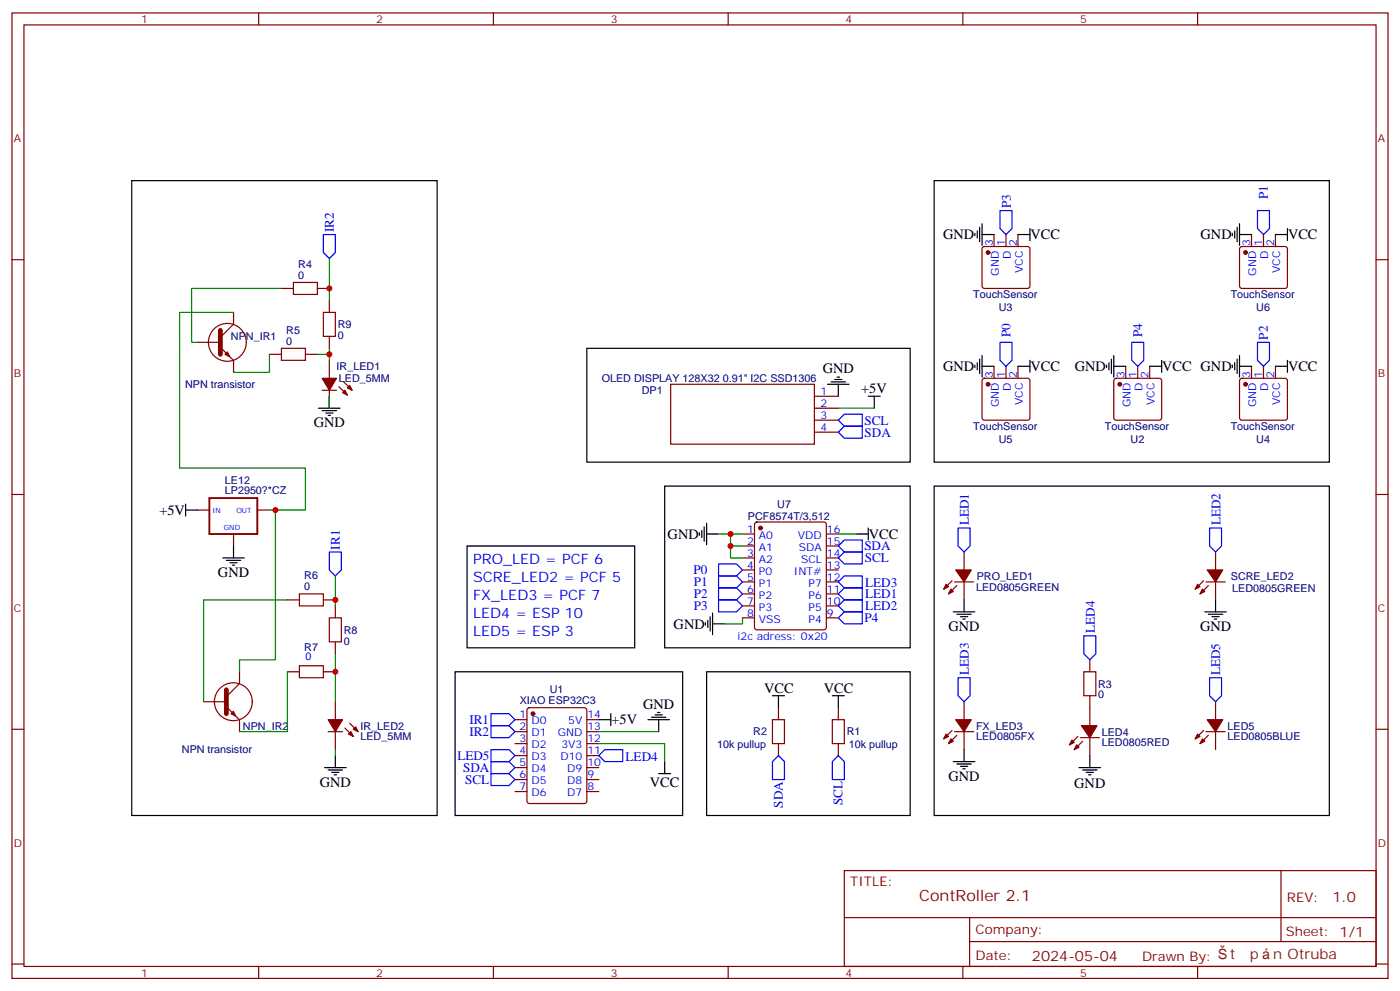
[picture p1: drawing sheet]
<svg xmlns="http://www.w3.org/2000/svg" width="412mm" height="292mm" viewBox="0 0 412 292" stroke-linecap="round" stroke-linejoin="round" font-family="sans-serif">
<g fill="none" stroke="#870000" stroke-width=".35">
<path d="M3.5 3.8h405.4v284.3h-405.4zM7.1 7.3h398.2v277.3h-398.2zM76.2 3.8v3.5M145.3 3.8v3.5M214.5 3.8v3.5M283.6 3.8v3.5M352.8 3.8v3.5M3.5 76.5h3.6M289.5 72.8l.5-.2h12.7l.5 .2 .2 .5v10.9l-.2 .5-.5 .2h-12.7l-.5-.2-.2-.5v-10.9zM292.8 69.1v3.5M296.3 69.1v3.5M299.9 69.1v3.5"/>
<path d="M365.4 72.8l.4-.2h12.7l.5 .2 .2 .5v10.9l-.2 .5-.5 .2h-12.7l-.5-.2-.2-.5v-10.9zM368.7 69.1v3.5M372.2 69.1v3.5M375.7 69.1v3.5M405.3 76.5h3.6M68.7 95.5l-3.5 3.6M68.8 92v3.5M82.9 84.9h3.5M86.4 83.2h7.1v3.5h-7.1zM93.5 84.9h3.5M95.2 92h3.6v7.1h-3.6zM97 88.5v3.5"/>
<path d="M97 99.1v3.5M58.2 100.8h7M65.2 102.6l3.5 3.5M68.8 106.2v3.4M79.4 104.4h3.5M82.9 102.6h7.1v3.5h-7.1zM90 104.4h3.5M94.9 114.9h4.2M97 106.1v5.3M97 114.9v5.3M99.8 113.9l2.5 2.4M101.2 112.5l2.5 2.4"/>
<path d="M197.6 113.2h42.3v17.6h-42.3zM239.9 116.7h7M289.5 111.6l.5-.2h12.7l.5 .2 .2 .5v10.9l-.2 .5-.5 .3h-12.7l-.5-.3-.2-.5v-10.9zM292.8 107.9v3.5M296.3 107.9v3.5M299.9 107.9v3.5M328.3 111.6l.5-.2h12.7l.5 .2 .2 .5v10.9l-.2 .5-.5 .3h-12.7l-.5-.3-.2-.5v-10.9zM331.6 107.9v3.5M335.1 107.9v3.5M338.7 107.9v3.5M365.4 111.6l.4-.2h12.7l.5 .2 .2 .5v10.9l-.2 .5-.5 .3h-12.7l-.5-.3-.2-.5v-10.9zM368.7 107.9v3.5"/>
<path d="M372.2 107.9v3.5M375.7 107.9v3.5M239.9 120.2h7M239.9 123.8h7M239.9 127.3h7M3.5 145.6h3.6M58.2 150.2h3.5M68.8 157.3v3.5M75.9 150.2h3.5M218.7 157.3h3.5M222.5 153.9l.5-.2h19.7l.7 .5v30.6l-.4 .6-20 .1-.7-.5-.1-30.6zM243.4 157.3h3.5"/>
<path d="M405.3 145.6h3.6M84.7 176.7h3.5M88.2 174.9h7v3.5h-7zM95.2 176.7h3.6M98.8 178.4v3.6M218.7 171.4h3.5M218.7 160.8h3.5M218.7 164.3h3.5M218.7 167.9h3.5M218.7 174.9h3.5M218.7 178.4h3.5M243.4 171.4h3.5"/>
<path d="M243.4 160.8h3.5M243.4 164.3h3.5M243.4 167.9h3.5M243.4 174.9h3.5M243.4 178.4h3.5M280.5 171l-2.5 2.5M281.2 171.4h5.6M281.9 172.4l-2.5 2.5M284 162.6v5.3M284 171.4v5.3M354.5 171l-2.4 2.5M355.2 171.4h5.7"/>
<path d="M356 172.4l-2.5 2.5M358.1 162.6v5.3M358.1 171.4v5.3M70.6 197.8v3.5M84.7 197.8h3.5M88.2 196.1h7v3.5h-7zM95.2 197.8h3.6M97 182h3.5v7h-3.5zM98.8 189v3.5M218.7 182h3.5M243.4 182h3.5M319.3 197.8h3.5v7.1h-3.5z"/>
<path d="M321 194.3v3.5M3.5 214.8h3.6M60 206.7h7M67 208.4l3.5 3.5M70.5 201.4l-3.5 3.5M70.6 212v3.5M96.7 215.5h4.2M98.8 206.7v5.2M98.8 215.5v5.3M101.6 214.4l2.5 2.5M103 213l2.5 2.5M151.7 211.9h3.5"/>
<path d="M151.7 215.5h3.5M151.7 219h3.5M155.5 208.6l.4-.2h16.3l.6 .5 .1 27-.5 .7h-16.5l-.6-.4-.1-27.1zM172.9 211.9h3.5M172.9 215.5h3.5M172.9 219h3.5M227.5 211.9h3.6v7.1h-3.6zM229.3 208.4v3.5M229.3 219v3.5M245.2 211.9h3.5v7.1h-3.5zM246.9 208.4v3.5M246.9 219v3.5"/>
<path d="M280.5 215.1l-2.5 2.5M281.2 215.5h5.6M281.9 216.5l-2.5 2.5M284 206.7v5.2M284 215.5v5.3M317.5 216.9l-2.5 2.5M318.2 217.2h5.6M318.9 218.3l-2.5 2.5M321 204.9v8.8M321 217.2v5.3M354.5 215.1l-2.4 2.5M355.2 215.5h5.7"/>
<path d="M356 216.5l-2.5 2.5M358.1 206.7v5.2M358.1 215.5v5.3M405.3 214.8h3.6M151.7 222.5h3.5M151.7 226.1h3.5M151.7 229.6h3.5M151.7 233.1h3.5M172.9 222.5h3.5M172.9 226.1h3.5M172.9 229.6h3.5M172.9 233.1h3.5"/>
<path d="M248.7 256.4h156.6v28.2h-156.6zM377.3 256.4v20.9M248.7 270.2h156.5M285.6 277.3h119.6M285.6 270.2v14.2M3.5 283.9h3.6M76.2 284.6v3.5M145.3 284.6v3.5M214.5 284.6v3.5M283.6 284.6v3.5M352.8 284.6v3.5M405.3 283.9h3.6"/>
<circle cx="67" cy="100.8" r="5.6"/>
<circle cx="68.7" cy="206.7" r="5.6"/>
</g>
<g fill="#870000" stroke="#870000" stroke-width=".35">
<path d="M281.5 167.9h4.6l-2.1 3.5z"/>
<path d="M278.7 172.1l.7 .7-1.4 .7z"/>
<path d="M280.1 173.5l.7 .7-1.4 .7z"/>
<path d="M355.6 167.9h4.6l-2.1 3.5z"/>
<path d="M352.8 172.1l.7 .7-1.4 .7z"/>
<path d="M354.2 173.5l.7 .7-1.4 .7z"/>
<path d="M102.3 114.2l.7-.7 .7 1.4z"/>
<path d="M100.9 115.6l.7-.7 .7 1.4z"/>
<path d="M94.9 111.4h4.2l-2.1 3.5z"/>
<path d="M104.1 214.8l.7-.7 .7 1.4z"/>
<path d="M102.7 216.2l.7-.7 .7 1.4z"/>
<path d="M96.7 211.9h4.2l-2.1 3.6z"/>
<path d="M66.3 104.4l.7-.8 .7 1.5z"/>
<path d="M68 210.2l.7-.7 .7 1.4z"/>
<path d="M281.5 211.9h4.6l-2.1 3.6z"/>
<path d="M278.7 216.2l.7 .7-1.4 .7z"/>
<path d="M280.1 217.6l.7 .7-1.4 .7z"/>
<path d="M318.6 213.7h4.5l-2.1 3.5z"/>
<path d="M315.7 217.9l.7 .8-1.4 .7z"/>
<path d="M317.1 219.4l.8 .7-1.5 .7z"/>
<path d="M355.6 211.9h4.6l-2.1 3.6z"/>
<path d="M352.8 216.2l.7 .7-1.4 .7z"/>
<path d="M354.2 217.6l.7 .7-1.4 .7z"/>
<circle cx="157" cy="210.2" r=".53"/>
<circle cx="329.8" cy="113.2" r=".53"/>
<circle cx="291" cy="74.4" r=".53"/>
<circle cx="366.9" cy="113.2" r=".53"/>
<circle cx="291" cy="113.2" r=".53"/>
<circle cx="366.9" cy="74.4" r=".53"/>
<circle cx="224" cy="155.5" r=".53"/>
</g>
<g fill="none" stroke="#000" stroke-width=".35">
<path d="M38.8 53.2h90v187h-90zM275.2 53.2h116.4v82.9h-116.4zM287.2 68.7v.7M287.9 68v2.1M288.6 67v4.2M289.3 65.9v6.3M289.3 69.1h3.5M299.9 69.1h3.5M303.4 67.3v3.5M363 68.7v.7M363.7 68v2.1M364.4 67v4.2"/>
<path d="M365.1 69.1h3.6M365.1 65.9v6.3M375.7 69.1h3.5M379.2 67.3v3.5M97 116.7v3.5M172.9 102.6h95.2v33.5h-95.2zM243.8 113.2h6.3M244.8 112.5h4.3M245.9 111.8h2.1M246.6 111.1h.7M246.9 113.2v3.5M255.8 116.7h3.5"/>
<path d="M257.5 116.7v3.5M287.2 107.5v.7M287.9 106.8v2.1M288.6 105.8v4.2M289.3 107.9h3.5M289.3 104.7v6.4M299.9 107.9h3.5M303.4 106.1v3.5M326 107.5v.7M326.7 106.8v2.1M327.4 105.8v4.2M328.1 107.9h3.5"/>
<path d="M328.1 104.7v6.4M338.7 107.9h3.5M342.2 106.1v3.5M363 107.5v.7M363.7 106.8v2.1M364.4 105.8v4.2M365.1 107.9h3.6M365.1 104.7v6.4M375.7 107.9h3.5M379.2 106.1v3.5M93.8 120.2h6.4M94.9 120.9h4.2"/>
<path d="M96 121.6h2.1M96.7 122.3h.7M54.7 150.2h3.5M54.7 148.4v3.6M195.8 143.2h72.3v47.6h-72.3zM206 156.9v.7M206.7 156.2v2.1M207.4 155.2v4.2M208.1 157.3h3.6M208.1 154.1v6.3M252.2 157.3h3.6M255.8 155.5v3.5"/>
<path d="M275.2 143.2h116.4v97h-116.4zM65.6 164.3h6.4M66.7 165h4.2M67.7 165.7h2.1M68.4 166.4h.7M68.8 160.8v3.5M137.6 160.8h49.4v30h-49.4zM284 176.7v3.5M358.1 176.7v3.5M134.1 197.8h67v42.4h-67zM207.8 183.4v.7M208.1 197.8h60v42.4h-60z"/>
<path d="M208.5 182.7v2.1M209.2 181.6v4.2M209.9 183.7h3.5M209.9 180.6v6.3M280.8 180.2h6.4M281.9 180.9h4.2M282.9 181.6h2.1M283.6 182.3h.7M354.9 180.2h6.3M356 180.9h4.2M357 181.6h2.1M357.7 182.3h.7"/>
<path d="M176.4 211.9h3.5M179.9 210.2v3.5M190.9 211.9h6.3M191.9 211.2h4.2M193 210.5h2.1M193.7 209.8h.7M194 211.9v3.6M227.5 204.9h3.6M229.3 204.9v3.5M245.2 204.9h3.5M246.9 204.9v3.5M95.6 226.1h6.4"/>
<path d="M96.7 226.8h4.2M97.7 227.5h2.1M98.4 228.2h.7M98.8 222.5v3.6M194 227.8h3.6M195.8 224.3v3.5M280.8 224.3h6.4M281.9 225h4.2M282.9 225.7h2.1M283.6 226.4h.7M284 220.8v3.5M317.9 226.1h6.3"/>
<path d="M318.9 226.8h4.2M320 227.5h2.1M320.7 228.2h.7M321 222.5v3.6"/>
</g>
<g fill="none" stroke="#00f" stroke-width=".35">
<path d="M95.2 69.1h3.6v5.3l-1.8 1.7-1.8-1.7zM294.6 62h3.5v5.3l-1.8 1.8-1.7-1.8zM370.4 62h3.5v5.3l-1.7 1.8-1.8-1.8zM294.6 100.8h3.5v5.3l-1.8 1.8-1.7-1.8zM333.4 100.8h3.5v5.3l-1.8 1.8-1.7-1.8zM370.4 100.8h3.5v5.3l-1.7 1.8-1.8-1.8zM246.9 123.8l1.8-1.8h5.3v3.5h-5.3zM246.9 127.3l1.8-1.8h5.3v3.5h-5.3zM282.2 155.5h3.6v5.3l-1.8 1.8-1.8-1.8zM356.3 155.5h3.5v5.3l-1.7 1.8-1.8-1.8zM97 162.6h3.5v5.3l-1.7 1.7-1.8-1.7zM211.7 173.1h5.3l1.7 1.8-1.7 1.8h-5.3z"/>
<path d="M211.7 176.7h5.3l1.7 1.7-1.7 1.8h-5.3zM211.7 169.6h5.3l1.7 1.8-1.7 1.7h-5.3zM211.7 166.1h5.3l1.7 1.8-1.7 1.7h-5.3zM246.9 171.4l1.8-1.8h5.3v3.5h-5.3zM246.9 174.9l1.8-1.8h5.3v3.6h-5.3zM246.9 178.4l1.8-1.7h5.3v3.5h-5.3zM246.9 160.8l1.8-1.8h5.3v3.6h-5.3zM248.7 162.6h5.3v3.5h-5.3l-1.8-1.8zM246.9 182l1.8-1.8h5.3v3.5h-5.3zM282.2 199.6h3.6v5.3l-1.8 1.8-1.8-1.8zM319.3 187.3h3.5v5.2l-1.8 1.8-1.7-1.8zM356.3 199.6h3.5v5.3l-1.7 1.8-1.8-1.8z"/>
<path d="M144.6 210.2h5.3l1.8 1.7-1.8 1.8h-5.3zM144.6 213.7h5.3l1.8 1.8-1.8 1.7h-5.3zM144.6 220.8h5.3l1.8 1.7-1.8 1.8h-5.3zM144.6 227.8h5.3l1.8 1.8-1.8 1.8h-5.3zM144.6 224.3h5.3l1.8 1.8-1.8 1.7h-5.3zM176.4 222.5l1.8-1.7h5.2v3.5h-5.2zM229.3 222.5l1.8 1.8v5.3h-3.6v-5.3zM246.9 222.5l1.8 1.8v5.3h-3.5v-5.3z"/>
</g>
<g fill="none" stroke="#008700" stroke-width=".35">
<path d="M97 76.1v12.4M68.8 92h-15.9v45.9h37.1v12.3h-10.6M82.9 84.9h-26.5v15.9h1.8M79.4 104.4v5.2h-10.6M93.5 104.4h3.5M97 102.6v3.5M97 116.7v3.5M246.9 120.2h10.6M81.1 150.2v44.1h-10.5v3.5M211.7 157.3h7M215.2 157.3v7h3.5M246.9 157.3h5.3"/>
<path d="M84.7 176.7h-24.7v30M98.8 169.6v8.8M215.2 160.8h3.5M84.7 197.8v17.7h-14.1M98.8 192.5v14.2M218.7 182v1.7h-5.3M176.4 219h19.4v5.3M176.4 215.5h17.6M98.8 220.8v1.7"/>
</g>
<path d="M61.7 146.7h14.1v10.6h-14.1z" fill="none" stroke="#870000" stroke-width=".56"/>
<path d="M64.9 97.3v7.1M66.7 203.1v7.1" fill="none" stroke="#870000" stroke-width="1.4"/>
<g fill="#c00">
<circle cx="97" cy="84.9" r=".88"/>
<circle cx="81.1" cy="150.2" r=".88"/>
<circle cx="98.8" cy="176.7" r=".88"/>
<circle cx="98.8" cy="197.8" r=".88"/>
<circle cx="97" cy="104.4" r=".88"/>
<circle cx="215.2" cy="157.3" r=".88"/>
<circle cx="215.2" cy="160.8" r=".88"/>
</g>
<text font-size="4.6" fill="#800" x="270.8" y="265.4">ContRoller 2.1</text>
<g font-size="4.2">
<text x="277.8" y="70.5">GND</text>
<text x="303.6" y="70.5">VCC</text>
<text x="353.7" y="70.5">GND</text>
<text x="379.4" y="70.5">VCC</text>
<text x="242.4" y="110">GND</text>
<text x="277.8" y="109.3">GND</text>
<text x="303.6" y="109.3">VCC</text>
<text x="316.6" y="109.3">GND</text>
<text x="342.4" y="109.3">VCC GND</text>
<text x="379.4" y="109.3">VCC</text>
<text x="253.7" y="115.6">+5V</text>
<text x="92.4" y="125.9">GND</text>
<text x="46.9" y="151.6">+5V</text>
<text x="196.7" y="158.7">GND</text>
<text x="255.9" y="158.7">VCC</text>
<text x="64.2" y="170">GND</text>
<text x="198.4" y="185.2">GND</text>
<text x="279.4" y="185.8">GND</text>
<text x="353.5" y="185.8">GND</text>
<text x="189.4" y="208.7">GND</text>
<text x="225.1" y="204.2">VCC</text>
<text x="242.7" y="204.2">VCC</text>
<text x="180.1" y="213.4">+5V</text>
<text x="94.2" y="231.7">GND</text>
<text x="191.4" y="231.8">VCC</text>
<text x="279.4" y="229.9">GND</text>
<text x="316.4" y="232.1">GND</text>
</g>
<g font-size="4.2" fill="#00f">
<text x="139.3" y="166.1">PRO_LED = PCF 6</text>
<text x="139.3" y="171.4">SCRE_LED2 = PCF 5</text>
<text x="139.3" y="176.7">FX_LED3 = PCF 7</text>
<text x="139.3" y="182">LED4 = ESP 10</text>
<text x="139.3" y="187.3">LED5 = ESP 3</text>
</g>
<g font-size="4.2" fill="#800">
<text x="392.5" y="265.7">1.0</text>
<text x="304" y="283">2024-05-04</text>
</g>
<g font-size="4.2" fill="#630">
<text x="362.3" y="282.5">t</text>
<text x="368.2" y="282.5">p</text>
<text x="375.1" y="282.5">n Otruba</text>
</g>
<g font-size="3.9" fill="#00f">
<text x="373.5" y="58.7" transform="rotate(-90 373.5 58.7)">P1</text>
<text x="297.8" y="61.3" transform="rotate(-90 297.8 61.3)">P3</text>
<text x="98.4" y="68.4" transform="rotate(-90 98.4 68.4)">IR2</text>
<text x="297.6" y="99.3" transform="rotate(-90 297.6 99.3)">P0</text>
<text x="336.4" y="99.3" transform="rotate(-90 336.4 99.3)">P4</text>
<text x="373.5" y="100.1" transform="rotate(-90 373.5 100.1)">P2</text>
<text x="254.7" y="125.1">SCL</text>
<text x="254.7" y="128.6">SDA</text>
<text x="285.4" y="154.7" transform="rotate(-90 285.4 154.7)">LED1</text>
<text x="359.5" y="154.7" transform="rotate(-90 359.5 154.7)">LED2</text>
<text x="100.1" y="161.9" transform="rotate(-90 100.1 161.9)">IR1</text>
<text x="254.6" y="162">SDA</text>
<text x="254.7" y="165.5">SCL</text>
<text x="204.3" y="169">P0</text>
<text x="204.4" y="172.5">P1</text>
<text x="254.8" y="172.8">LED3</text>
<text x="204.4" y="176.1">P2</text>
<text x="204.4" y="179.6">P3</text>
<text x="254.8" y="176.2">LED1</text>
<text x="254.8" y="179.7">LED2</text>
<text x="254.6" y="183.2">P4</text>
<text x="322.5" y="186.4" transform="rotate(-90 322.5 186.4)">LED4</text>
<text x="285.4" y="198.8" transform="rotate(-90 285.4 198.8)">LED3</text>
<text x="359.4" y="198.9" transform="rotate(-90 359.4 198.9)">LED5</text>
<text x="138.3" y="213.2">IR1</text>
<text x="138.3" y="216.7">IR2</text>
<text x="134.7" y="223.8">LED5</text>
<text x="136.4" y="227.3">SDA</text>
<text x="184.3" y="224">LED4</text>
<text x="137" y="230.8">SCL</text>
<text x="230.6" y="237.8" transform="rotate(-90 230.6 237.8)">SDA</text>
<text x="248.2" y="237.2" transform="rotate(-90 248.2 237.2)">SCL</text>
</g>
<g font-size="3.9" fill="#800">
<text x="250.5" y="261">TITLE:</text>
<text x="379.1" y="265.7">REV:</text>
<text x="287.4" y="275.2">Company:</text>
<text x="378.7" y="275.8">Sheet: 1/1</text>
<text x="287.4" y="282.9">Date:</text>
<text x="336.4" y="282.9">Drawn By:</text>
</g>
<g font-size="3.2" fill="#800">
<text x="41.6" y="6.8">1</text>
<text x="110.8" y="6.8">2</text>
<text x="179.9" y="6.8">3</text>
<text x="249.1" y="6.8">4</text>
<text x="318.2" y="6.8">5</text>
<text x="4.1" y="41.9">A</text>
<text x="405.9" y="41.9">A</text>
<text x="4.1" y="111.1">B</text>
<text x="405.9" y="111.1">B</text>
<text x="4.1" y="180.2">C</text>
<text x="405.9" y="180.2">C</text>
<text x="4.1" y="249.3">D</text>
<text x="405.9" y="249.3">D</text>
<text x="41.6" y="287.6">1</text>
<text x="110.8" y="287.6">2</text>
<text x="179.9" y="287.6">3</text>
<text x="249.1" y="287.6">4</text>
<text x="318.2" y="287.6">5</text>
</g>
<g font-size="3.2" fill="#00f">
<text x="292.5" y="72.4" transform="rotate(-90 292.5 72.4)">3</text>
<text x="296" y="72.4" transform="rotate(-90 296 72.4)">1</text>
<text x="297.7" y="76.4" transform="rotate(-90 297.7 76.4)">D</text>
<text x="299.5" y="72.4" transform="rotate(-90 299.5 72.4)">2</text>
<text x="368.3" y="72.4" transform="rotate(-90 368.3 72.4)">3</text>
<text x="371.8" y="72.4" transform="rotate(-90 371.8 72.4)">1</text>
<text x="373.6" y="76.4" transform="rotate(-90 373.6 76.4)">D</text>
<text x="375.4" y="72.4" transform="rotate(-90 375.4 72.4)">2</text>
<text x="294.2" y="81.2" transform="rotate(-90 294.2 81.2)">GND</text>
<text x="301.3" y="80.5" transform="rotate(-90 301.3 80.5)">VCC</text>
<text x="370.1" y="81.2" transform="rotate(-90 370.1 81.2)">GND</text>
<text x="377.1" y="80.5" transform="rotate(-90 377.1 80.5)">VCC</text>
<text x="292.5" y="111.2" transform="rotate(-90 292.5 111.2)">3</text>
<text x="296" y="111.2" transform="rotate(-90 296 111.2)">1</text>
<text x="299.5" y="111.2" transform="rotate(-90 299.5 111.2)">2</text>
<text x="331.3" y="111.2" transform="rotate(-90 331.3 111.2)">3</text>
<text x="334.8" y="111.2" transform="rotate(-90 334.8 111.2)">1</text>
<text x="338.3" y="111.2" transform="rotate(-90 338.3 111.2)">2</text>
<text x="368.3" y="111.2" transform="rotate(-90 368.3 111.2)">3</text>
<text x="371.8" y="111.2" transform="rotate(-90 371.8 111.2)">1</text>
<text x="375.4" y="111.2" transform="rotate(-90 375.4 111.2)">2</text>
<text x="241.7" y="116.3">1</text>
<text x="241.7" y="119.9">2</text>
<text x="294.2" y="120" transform="rotate(-90 294.2 120)">GND</text>
<text x="297.7" y="115.2" transform="rotate(-90 297.7 115.2)">D</text>
<text x="301.3" y="119.3" transform="rotate(-90 301.3 119.3)">VCC</text>
<text x="333" y="120" transform="rotate(-90 333 120)">GND</text>
<text x="336.5" y="115.2" transform="rotate(-90 336.5 115.2)">D</text>
<text x="340.1" y="119.3" transform="rotate(-90 340.1 119.3)">VCC</text>
<text x="370.1" y="120" transform="rotate(-90 370.1 120)">GND</text>
<text x="373.6" y="115.2" transform="rotate(-90 373.6 115.2)">D</text>
<text x="377.1" y="119.3" transform="rotate(-90 377.1 119.3)">VCC</text>
<text x="241.7" y="123.4">3</text>
<text x="241.7" y="126.9">4</text>
<text x="220.1" y="156.9">1</text>
<text x="220.1" y="160.4">2</text>
<text x="223.6" y="158.7">A0</text>
<text x="235.1" y="158.7">VDD</text>
<text x="243.6" y="160.4">15</text>
<text x="243.6" y="156.9">16</text>
<text x="220.1" y="164">3</text>
<text x="220.1" y="167.5">4</text>
<text x="223.6" y="162.2">A1</text>
<text x="223.6" y="165.7">A2</text>
<text x="235.3" y="162.2">SDA</text>
<text x="236" y="165.7">SCL</text>
<text x="243.6" y="167.5">13</text>
<text x="243.6" y="164">14</text>
<text x="220.1" y="171">5</text>
<text x="223.6" y="169.3">P0</text>
<text x="223.6" y="172.8">P1</text>
<text x="233.8" y="169.3">INT#</text>
<text x="238.2" y="172.8">P7</text>
<text x="243.6" y="171">12</text>
<text x="220.1" y="174.6">6</text>
<text x="220.1" y="178.1">7</text>
<text x="223.6" y="176.3">P2</text>
<text x="223.6" y="179.8">P3</text>
<text x="238.2" y="179.8">P5</text>
<text x="238.2" y="176.3">P6</text>
<text x="243.6" y="178.1">10</text>
<text x="243.6" y="174.6">11</text>
<text x="220.1" y="181.6">8</text>
<text x="223.6" y="183.4">VSS</text>
<text x="238.2" y="183.4">P4</text>
<text x="243.6" y="181.6">9</text>
<text x="217.3" y="188.6">i2c adress: 0x20</text>
<text x="90" y="194.3">0</text>
<text x="153" y="211.6">1</text>
<text x="153" y="215.1">2</text>
<text x="156.5" y="213.4">D0</text>
<text x="167.4" y="213.4">5V</text>
<text x="173" y="215.1">13</text>
<text x="173" y="211.6">14</text>
<text x="153" y="218.7">3</text>
<text x="156.5" y="216.9">D1</text>
<text x="156.5" y="220.4">D2</text>
<text x="164.3" y="216.9">GND</text>
<text x="165.4" y="220.4">3V3</text>
<text x="173" y="218.7">12</text>
<text x="153" y="222.2">4</text>
<text x="153" y="225.7">5</text>
<text x="156.5" y="223.9">D3</text>
<text x="156.5" y="227.5">D4</text>
<text x="165.1" y="223.9">D10</text>
<text x="167.1" y="227.5">D9</text>
<text x="173" y="225.7">10</text>
<text x="173" y="222.2">11</text>
<text x="153" y="229.2">6</text>
<text x="153" y="232.8">7</text>
<text x="156.5" y="231">D5</text>
<text x="167.1" y="231">D8</text>
<text x="173" y="232.8">8</text>
<text x="173" y="229.2">9</text>
<text x="156.5" y="234.5">D6</text>
<text x="167.1" y="234.5">D7</text>
</g>
<g font-size="3.2" fill="#000080">
<text x="87.9" y="82.1">0</text>
<text x="87.9" y="78.9">R4</text>
<text x="286.7" y="87.9">TouchSensor</text>
<text x="362.5" y="87.9">TouchSensor</text>
<text x="294.2" y="91.6">U3</text>
<text x="370.1" y="91.7">U6</text>
<text x="68" y="100.2">NPN_IR1</text>
<text x="84.3" y="101.5">0</text>
<text x="84.3" y="98.4">R5</text>
<text x="99.5" y="99.8">0</text>
<text x="99.5" y="96.7">R9</text>
<text x="99.2" y="108.9">IR_LED1</text>
<text x="99.8" y="112.5">LED_5MM</text>
<text x="177.3" y="112.6">OLED DISPLAY 128X32 0.91&quot; I2C SSD1306</text>
<text x="54.5" y="114.3">NPN transistor</text>
<text x="189.1" y="116.1">DP1</text>
<text x="286.7" y="126.7">TouchSensor</text>
<text x="294.2" y="130.5">U5</text>
<text x="325.5" y="126.7">TouchSensor</text>
<text x="333" y="130.4">U2</text>
<text x="362.5" y="126.7">TouchSensor</text>
<text x="370.1" y="130.4">U4</text>
<text x="66.2" y="142.5">LE12</text>
<text x="66.2" y="145.6">LP2950?*CZ</text>
<text x="229" y="149.6">U7</text>
<text x="220.3" y="153.2">PCF8574T/3,512</text>
<text x="89.6" y="173.8">0</text>
<text x="89.6" y="170.6">R6</text>
<text x="287.5" y="173.9">LED0805GREEN</text>
<text x="287.7" y="170.7">PRO_LED1</text>
<text x="362.6" y="170.7">SCRE_LED2</text>
<text x="363" y="174.2">LED0805GREEN</text>
<text x="89.6" y="191.8">R7</text>
<text x="101.2" y="189.8">0</text>
<text x="101.2" y="186.6">R8</text>
<text x="323.5" y="202.5">R3</text>
<text x="153.1" y="207.4">XIAO ESP32C3</text>
<text x="161.9" y="204.2">U1</text>
<text x="323.5" y="205.7">0</text>
<text x="71.6" y="214.9">NPN_IR2</text>
<text x="106.2" y="214.9">IR_LED2</text>
<text x="287.5" y="214.9">FX_LED3</text>
<text x="361.6" y="214.9">LED5</text>
<text x="53.6" y="221.9">NPN transistor</text>
<text x="106.2" y="218">LED_5MM</text>
<text x="211.2" y="220.2">10k pullup</text>
<text x="221.9" y="216.6">R2</text>
<text x="249.4" y="216.6">R1</text>
<text x="250" y="220.2">10k pullup</text>
<text x="287.5" y="218">LED0805FX</text>
<text x="324.6" y="219.8">LED0805RED</text>
<text x="324.6" y="216.6">LED4</text>
<text x="361.6" y="218">LED0805BLUE</text>
</g>
<g font-size="2.1" fill="#00f">
<text x="62.6" y="151.1">IN</text>
<text x="69.6" y="151.1">OUT</text>
<text x="65.9" y="156.2">GND</text>
</g>
</svg>
